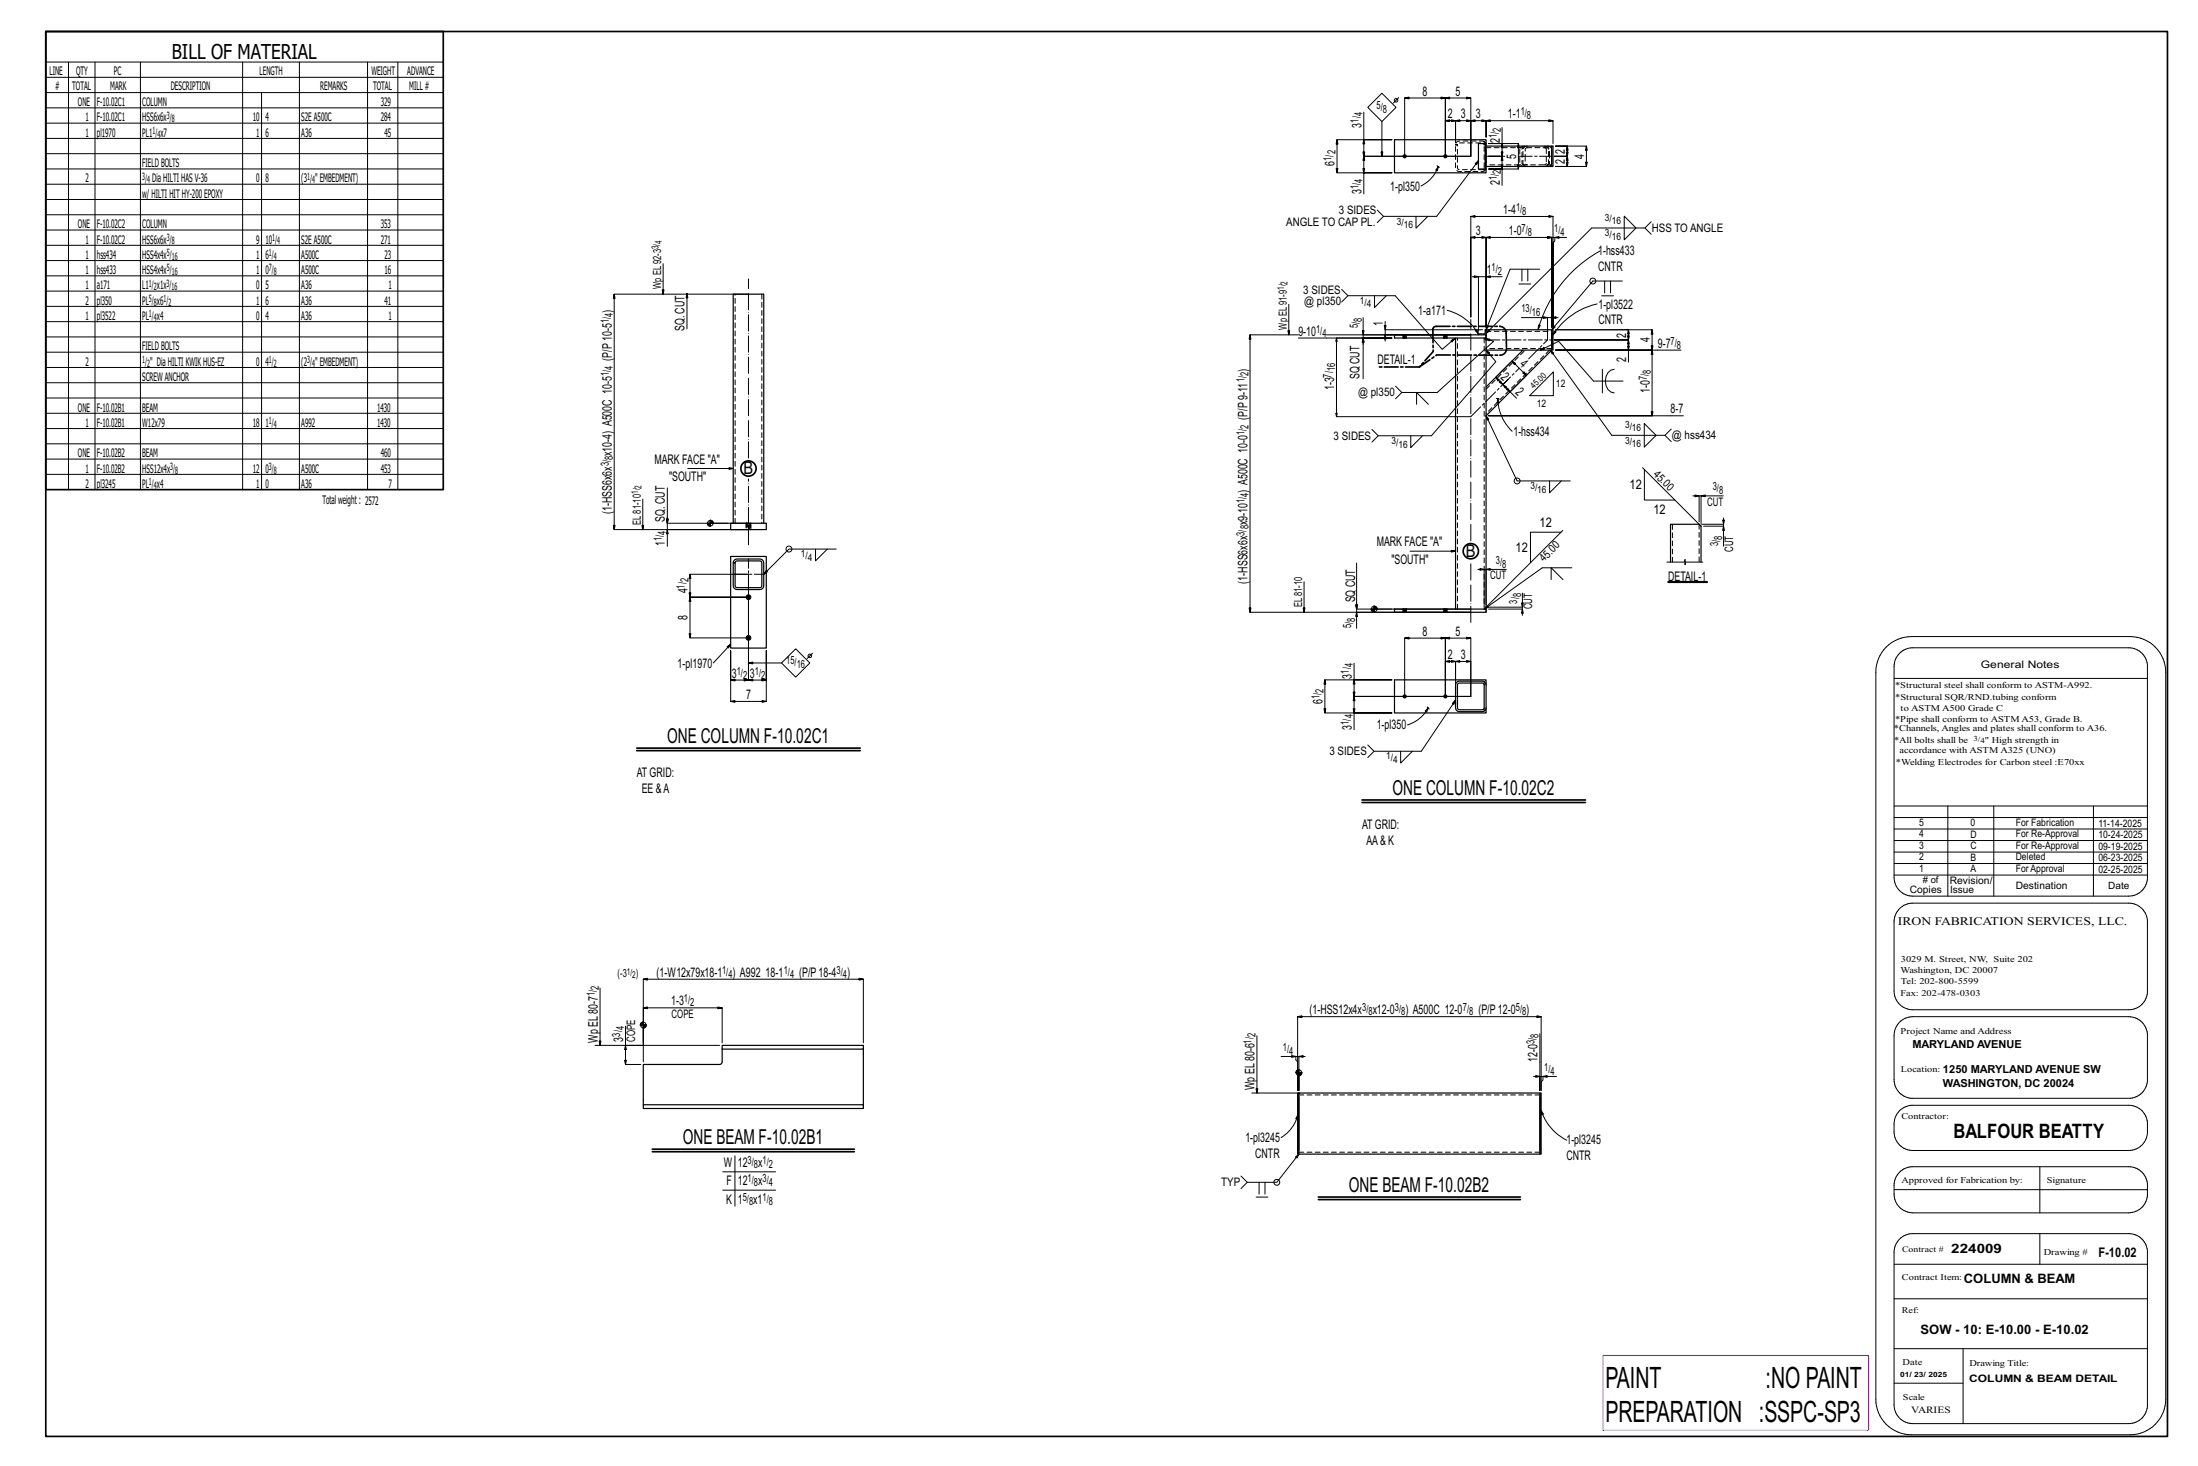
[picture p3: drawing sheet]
<svg xmlns="http://www.w3.org/2000/svg" width="914mm" height="610mm" viewBox="0 0 914 610" stroke-linecap="round" stroke-linejoin="round" font-family="sans-serif">
<g fill="none" stroke="#000" stroke-width=".42">
<path d="M19 25.8h165.4M19 32.2h165.4M19 38.5h165.4M28.5 25.8v177.8M39.5 25.8v177.8M58.4 25.8v177.8M100.9 25.8v177.8M108.8 38.5v165.1M124.6 25.8v177.8M152.9 25.8v177.8M165.5 25.8v177.8M19 44.9h165.4"/>
<path d="M19 51.2h165.4M19 57.6h165.4M567.4 58.1l.3 1.8h-.7zM567.4 46.6v11.5h11.7h-22.9l-.4 1.8h.8l-.4-1.8v13.8l-.4-1.8h.8l-.4 1.8h22.9h-11.7v8.7M567.4 58.1v6.9l-.4-1.8h.7l-.3 1.8h44.5v-14.8l1.7 .4v-.8l-1.7 .4h6.3l-1.7 .4v-.8l1.7 .4v6.8v-6.8l1.8 .4v-.8l-1.8 .4h27.9l-1.8 .4v-.8l1.8 .4v9.5M569 44.7l5.9-5.9 5.9 5.9-5.9 5.8zM574.9 50.5v14.5l-.4-1.8h.8l-.4 1.8M581.9 40.6l-2.2 2.2M624.9 59.7l.4 1.7h-.8zM624.9 53v6.7h-5.6h12.4l-.4 1.7h.8l-.4-1.7v10.6l-.4-1.8h.8l-.4 1.8h-12.4h5.6v6.8M624.9 59.7v5.3l-.4-1.8h.8l-.4 1.8h-5.6h5.6l-.4 1.7h.8l-.4-1.7v5.3M19 63.9h165.4"/>
<path d="M19 70.3h165.4M19 76.6h165.4M567 70.1h.7l-.3 1.8zM597.9 68.9l.4 .4M598.3 69.3l-.3 1.7-.7-.3zM598.3 69.3a14.1 14.1 0 0 1-7.1 8M598.3 69.3l.5 .4M611.9 65v-24.3l-1.8-.3v.7l1.8-.4h-10.6l1.7-.3v.7l-1.7-.4v24.3v-24.3l-1.8-.3v.7l1.8-.4h-16.9l1.7-.3v.7l-1.7-.4v24.3M611.9 65v-14.8l-1.8-.4v.8l1.8-.4h-6.4l1.8-.4v.8l-1.8-.4v9v-9l-1.7-.4v.8l1.7-.4h-4.2l1.7-.4v.8l-1.7-.4v14.8M611.9 65h-44.5l-.4 1.7h.7l-.3-1.7v6.9M615.1 66.8l-1.4 1.2 .6 .4 .8-1.6-17.4 23.2h-22.1l-2.6-2.6M624.5 68.5h.8l-.4 1.8z"/>
<path d="M647.1 60.8h12.9l-.4 1.7h.7l-.3-1.7v8.4l-.4-1.7h.7l-.3 1.7h-12.9h4.9l.4-1.7h-.8l.4 1.7v-4.2l.4 1.7h-.8l.4-1.7h-5.4h5.4l.4-1.8h-.8l.4 1.8v-4.2l.4 1.7h-.8l.4-1.7zM19 83h165.4M19 89.3h165.4M19 95.7h165.4M575.6 90l-2.6 2.6M589.1 90v4.9l4.9-4.9M642.9 98.7h3.9M643.8 98.4l1.7 .3-1.7 .4zM645.5 98.7v37.4v-37.4l-1.7-.3v.7l1.7-.4h-27.3l1.8-.3v.7l-1.8-.4v37.4v-37.4l-1.7-.3v.7l1.7-.4h-6.3l1.7-.3v.7l-1.7-.4v33.1v-41.8l1.7 .4v-.8l-1.7 .4h34.2l-1.8 .4v-.8l1.8 .4v46.1v-35.1l.7-.8v-1.5h4.9M646.8 98.7l1.8-.3v.7zM675.7 89.9l4.9 4.9-4.9 4.9zM684.3 94.8l2.6 2.6"/>
<path d="M686.9 92.2l-2.6 2.6h-22.1l-43.9 43.8 .9-1.5 .6 .5-1.5 1M19 102h165.4M19 108.4h165.4M19 114.7h165.4M275.9 109.6v12.7l-.4-1.7h.7l-.3 1.7M612.4 115.1h5.8M613.3 114.7l1.8 .4-1.8 .3zM615.1 115.1v22.7M618.2 115.1l1.8-.4v.7zM624.9 115.1h-6.7v21M631.9 118.1h4.9M633.1 111.9v5"/>
<path d="M635.6 111.9v5M640.5 111.9h-12.3l-10 25.2 .3-1.7 .7 .2-1 1.5M665.6 104.4a54.1 54.1 0 0 0-25.7 32.5M667.6 116.9v4.9M670 116.9v4.9M674.9 116.9h-12.3l-17.1 20.2 .9-1.6 .6 .5-1.5 1.1M19 121.1h165.4M19 127.4h165.4M19 133.8h165.4M285.8 122.1l-.4 1.7h.8l-.4-1.7v14.7M311.4 122.3h-55.9l-.4 1.8h.8l-.4-1.8v97.9l-.4-1.7h.8l-.4 1.7h55.9h-33.8v7M536.2 126.5v12.7l-.4-1.7h.7l-.3 1.7"/>
<path d="M540.1 139.2h-20.1l-.3 1.8h.7l-.4-1.8v115.4l-.3-1.8h.7l-.4 1.8h91.9h-47.5v6.6M551.9 139.2h27.2M558.2 120.4l2.6 2.6h19.6l19.6 22.3 5.2-4.5-1.1 1.4-.5-.5 1.6-.9M560.8 123l-2.6 2.6M566.7 137.5h.8l-.4 1.7zM567.1 132.1v7.1h44.8h-35.6M567.1 139.2v4M571.8 123v4.9l4.9-4.9M575.9 135.4h.7l-.3 1.7zM576.3 139.2l.3 1.8h-.7zM576.3 133.7v3.4h40.5M576.3 137.1v4.8"/>
<path d="M602 129a21.3 21.3 0 0 1 13.1 9.8M613.8 137.6l.6-.4 .7 1.6zM632.9 132.1h10.9v9.3M640.1 135.1l.7 .2-.9 1.6zM642 131.7l1.8 .4-1.8 .3zM643.8 132.1h4.4M645.5 132.1l1.8-.4v.7zM645.5 132.1v4M646.7 137.6l.7 .4-1.3 1.2zM664.4 126.4a29.3 29.3 0 0 0-18.3 12.8M666.3 123h4.9M19 140.1h165.4"/>
<path d="M19 146.5h165.4M19 152.8h165.4M19 159.2h165.4M540.1 140.6h39h-12M567.1 140.6l.4 1.7h-.8zM567.1 140.6h-11.1l-.3 1.4h.6l-.3-1.4v32.7l-.3-1.4h.6l-.3 1.4h55.9M567.1 140.6l-.4 1.7h.8l-.4-1.7v16.9M618 140.8l1.6 .9 .2-.7-1.8-.2 3.4 1.1-23.5 21.3h-14.7l-2.6-2.6M618.2 145.6l.9 1.6 .5-.5-1.4-1.1 4.1 4.8-26.8 30.8h-22.1l-2.6-2.6M640.9 145.6l1.7-.4-.3-.7-1.4 1.1 7.5-3.7 14.5 16.6h12.3M645 145.6l.7 1.6 .6-.4-1.3-1.2 25.5 35.4h22.1l2.6-2.6M646.2 154.7v9.8h-9.9z"/>
<path d="M666.6 153.6v9.8M671.5 153.6a4.8 4.8 0 0 0-3.4 6.7l.8 1.6 1.2 1.1 1.4 .4M677.1 143.8h.7l-.3 1.8zM677.5 150.6v-5h-30.4h40.2l-.4 1.7h.8l-.4-1.7v27.3l-.4-1.7h.8l-.4 1.7h-68h81M677.5 145.6v-4.2l.3 1.7h-.7l.4-1.7h-30.9h30.9l.3-1.8h-.7l.4 1.8v-4.3l.3 1.8h-.7l.4-1.8h-30.4h40.2l-.4 1.8h.8l-.4-1.8v8.5l-.4-1.8h.8l-.4 1.8h-40.2h52.2M19 165.5h165.4M19 171.9h165.4M19 178.2h165.4M583.2 163.2l-2.6 2.6M589.3 168.1v-4.9l4.9 4.9M618.2 172.9l.4 1.7 .7-.3-1.1-1.4 12.9 27.1h22.2M622.5 165.6l.6 .2"/>
<path d="M623.1 165.8l.5 1.7h-.8zM623.1 165.8a19.4 19.4 0 0 0 6 13.6M623.1 165.8l.6 .1M627.2 161.4l1 1.5-1.5-1zM628.2 162.9l-3-3 1.5 1-.5 .5-1-1.5 2.1-2.1-2.1 2.1-.9-1.5-.6 .5 1.5 1-3-3 1.5 1-.5 .5-1-1.5 6.8-6.8 1 1.5 .5-.5-1.5-1 6 6-1.5-1 .5-.5 1 1.5-6.8 6.8 2.7 2.7M684 176.1l5 4.9-5 4.9zM19 184.6h165.4M19 190.9h165.4M19 197.3h165.4M286.1 194.8h18.9l-1.7 .4v-.8l1.7 .4M573.4 181.2l-2.6 2.6M586.9 181.2v4.9l4.9-4.9"/>
<path d="M644.7 200v4.9l4.9-4.9M683.3 194.5l24.4 24.3M684.1 195.2v12.7h12.7M692.6 181l2.6 2.6M267.4 207.5v12.7l-.4-1.7h.8l-.4 1.7M277.2 215.8h.8l-.4 1.8zM277.6 202.9v14.7l-.4-1.8h.8l-.4 1.8h33.8M277.6 215v5.2M295.5 216.2v2.8M704.2 206.2h3.5M705.1 205.8l1.8 .4-1.8 .4zM706.9 206.2v10.8"/>
<path d="M707.7 206.2l1.7-.4v.8zM707.9 218h9.1M708.7 218.8h8.3v8.3M716.6 216.3h.8l-.4 1.7zM716.9 206.2h-9.2v11.5M717 218.8l.4 1.8h-.8zM717 215.4v3.4M277.6 220.2l.4 1.8h-.8zM339.3 228.3v4.9l4.9-4.9M347.9 228.3h-19.7l-10.5 10.5 1-1.5 .5 .5-1.5 1M564.4 234.1v19.2l-.4-1.8h.7l-.3 1.8h47.5M586.6 229.2h18.9l-1.7 .4v-.8l1.7 .4"/>
<path d="M614.8 236.8h3.4M615.7 236.4l1.7 .4-1.7 .4zM617.4 236.8v15.4M618.2 236.8l1.8-.4v.8zM626.7 236.8h-8.5v14.6M649.4 221.3h-12.7v12.7M650.2 220.6l-32 31.9M653.9 236.1h-12.3l-24 17.1 1.2-1.3 .4 .6-1.6 .7M693.4 233.7h7.3l.3-1v2.1l.3-1.1h7.1M311.4 248.3v34.5l-1.8-.4v.8l1.8-.4h-7.4l1.7-.4v.8l-1.7-.4v-12.3v21.2l1.7 .3v-.7l-1.7 .4h14.8l-1.8 .3v-.7l1.8 .4v-21.2v12.3l-1.8-.4v.8l1.8-.4h-7.4l1.7-.4v.8l-1.7-.4v-44h-24.3l-.4 1.7h.7l-.3-1.7v9.5l-.4-1.7h.7l-.3 1.7h24.3h-24.3l-.4 1.8h.7l-.3-1.8v17l-.4-1.8h.7l-.3 1.8h24.3M542.5 241.9v12.7l-.4-1.8h.8l-.4 1.8M564 251.5h.7l-.3 1.8z"/>
<path d="M564.4 254.6l.3 1.7h-.7zM564.4 250.6v4M571.7 251.9v2.8M619.3 253.3h14M633 250.7h.7l-.4 1.8zM633.3 253.3l.4 1.7h-.7zM633.3 246.6v5.9h-14M633.3 252.5v3.4M645.3 241v-4.9l4.9 4.9M304 267.9l-1.5 1 .6 .5 .9-1.5-7.2 7.7M311.4 275.7l1.7 .4v-.8l-1.7 .4h13.7M325.1 275.7l5.9-5.9 5.9 5.9-5.9 5.9z"/>
<path d="M338 271.6l-2.2 2.2M563.3 275.8v6.9h15.8h-27.9l-.4 1.8h.7l-.3-1.8v13.8l-.4-1.8h.7l-.3 1.8h27.9h-15.8v6.9M784.7 269.1a15.1 15.1 0 0 1 10.5-4.4h90.9a14.9 14.9 0 0 1 14.9 14.9v302.2a14.9 14.9 0 0 1-14.9 14.8h-90.9a14.7 14.7 0 0 1-14.8-14.8v-302.2a14.7 14.7 0 0 1 4.3-10.5zM790.2 271.6a7.9 7.9 0 0 1 5.6-2.2h89.8a7.7 7.7 0 0 1 7.8 7.7v87.7a7.7 7.7 0 0 1-7.8 7.8h-89.8a7.8 7.8 0 0 1-7.8-7.8v-87.7a7.6 7.6 0 0 1 2.2-5.5zM562.9 294.7h.8l-.4 1.8zM563.3 282.7l.4 1.8h-.8zM563.3 282.7v6.9l-.4-1.8h.8l-.4 1.8h48.6M593.7 294l.4 .4M594.1 294.4l-.6 1.7-.6-.4zM594.1 294.4a14.5 14.5 0 0 1-8.5 7M594.1 294.4l.4 .5M605.5 291.2l-1.3 1.2 .7 .4 .6-1.6-14.2 21.2h-19.7l-2.6-2.6"/>
<path d="M611.9 289.6v-24.2l-1.8-.4v.7l1.8-.3h-10.6l1.7-.4v.7l-1.7-.3v24.2v-24.2l-1.8-.4v.7l1.8-.3h-16.9l1.7-.4v.7l-1.7-.3v24.2M611.9 289.6v-14.6l-1.8-.3v.7l1.8-.4h-6.4l1.8-.3v.7l-1.8-.4v13.5v-13.5l-1.7-.3v.7l1.7-.4h-4.2l1.7-.3v.7l-1.7-.4v14.6M611.9 289.6h-48.6l-.4 1.7h.8l-.4-1.7v6.9M788 282.1h105.4M571.6 312.4l-2.6 2.6M582.7 312.4v4.9l4.9-4.9M788 335.2h105.4M788 340h105.4M810.3 335.2v37.4M829.4 335.2v37.4M870.9 335.2v37.4M788 349.5h105.4"/>
<path d="M788 359.1h105.4M788 354.3h105.4M788 344.7h105.4M788 363.9h105.4M790.2 377.8a7.9 7.9 0 0 1 5.6-2.2h89.8a7.9 7.9 0 0 1 7.8 7v29.5a7.7 7.7 0 0 1-7.8 7.8h-89.8a7.8 7.8 0 0 1-7.8-7.8v-28.7a7.8 7.8 0 0 1 2.2-5.6zM249.6 410.9v23.8l-.3-1.8h.7l-.4 1.8M260.2 434.7l.4 1.7h-.8zM260.2 426.7v8h39.2M260.2 434.7v7.9l-.4-1.7h.8l-.4 1.7h6.4M266.2 426.2h2.8M267.6 424.8v8.8M300.4 433.6v-14.5l-1.7-.4v.8l1.7-.4h-32.8l1.8-.4v.8l-1.8-.4v22.5"/>
<path d="M359.2 433.6v-26.4l-1.8-.4v.8l1.8-.4h-91.6l1.8-.4v.8l-1.8-.4v27.5h-20.1M522.9 430.7v23.8l-.4-1.7h.8l-.4 1.7M533 439.3h6.1v1.5l.7 .8v11.9v-30.7l1.8 .3v-.7l-1.8 .4h101.3l-1.7 .3v-.7l1.7 .4v30.7v-3.6l.8-.8v-1.5h5.6M537.3 438.9l1.8 .4-1.8 .4zM539.1 439.3h3.9M540.4 439.3l1.7-.4v.8zM540.4 439.3v14.2v-7.5M640.6 429.9v23.6v-5.9M790.2 425l2.6-1.6 3-.6h89.8a7.9 7.9 0 0 1 7.8 7v19.9a7.8 7.8 0 0 1-7.1 7h-91.3a7.9 7.9 0 0 1-7-7.8v-18.3a7.9 7.9 0 0 1 2.2-5.6zM520.8 454.5h19.6M539 446h2.8M540.4 444.6v2.8"/>
<path d="M638 447.6h3.9M638.9 447.2l1.7 .4-1.7 .4zM641.9 447.6l1.7-.4v.8zM539.9 463.6l-.1 1.8-.7-.2zM539.9 463.6a15.3 15.3 0 0 1-6.9 9.4M540.4 479.9l-1.4 1.2 .6 .4 .8-1.6-9.2 11.7h-12.3l-2.6-2.6M641.1 461.8l1 1.5-.7 .3zM641.1 461.8a21.3 21.3 0 0 0 10.7 12.3M790.2 461.9l1.9-1.4 2.9-.9h90.6a7.7 7.7 0 0 1 7.8 7v4a7.7 7.7 0 0 1-7.8 7.8h-89.8a7.8 7.8 0 0 1-7.8-7.8v-3.2a7.9 7.9 0 0 1 2.2-5.5zM300.7 487.3h21.9M300.7 494.9h21.9M305.7 480.6v21"/>
<path d="M518.9 491.6l-2.6 2.6M522.6 497.8h4.9M523.8 491.6v5M526.3 491.6v5M788 494.7h105.4M790.2 487.4a7.9 7.9 0 0 1 5.6-2.2h89.8a7.8 7.8 0 0 1 7.8 7v5.1a7.9 7.9 0 0 1-7.8 7h-89.8a7.9 7.9 0 0 1-7.8-7.8v-3.6a7.6 7.6 0 0 1 2.2-5.5zM848.6 485.2v19.1M790.2 515.3a7.9 7.9 0 0 1 5.6-2.3h89.8a7.8 7.8 0 0 1 7.8 7v65a7.9 7.9 0 0 1-7.8 7h-89.8a7.8 7.8 0 0 1-7.8-7.8v-63.5a7.6 7.6 0 0 1 2.2-5.4zM848.6 513v12.7M788 525.7h105.4M788 540.1h105.4M788 560.8h105.4"/>
<path d="M788 575.2h28.7M816.7 560.8v31.2"/>
<circle cx="580.8" cy="41.7" r=".74"/>
<circle cx="662.6" cy="116.9" r="1.23"/>
<circle cx="631.1" cy="200" r="1.23"/>
<circle cx="295.5" cy="217.6" r="1.16"/>
<circle cx="328.2" cy="228.3" r="1.23"/>
<circle cx="571.7" cy="253.3" r="1.16"/>
<circle cx="336.9" cy="272.7" r=".74"/>
<circle cx="267.6" cy="426.2" r="1.16"/>
<circle cx="540.4" cy="446" r="1.16"/>
<circle cx="531.2" cy="491.6" r="1.23"/>
</g>
<g fill="none" stroke="#000" stroke-width=".7">
<path d="M19 13.1h882.7v584.2h-882.7zM19 13.1h165.4v190.5h-165.4zM294.4 217.8h1.1M294.4 218h1.1M294.5 218.2h1M294.7 218.4h.8M295 218.6h.5M295.5 217.4h1.1M295.5 217.2h1.1M295.5 216.9h1M295.5 216.7h.8M295.5 216.5h.5"/>
<path d="M570.5 253.5h1.2M570.6 253.7h1.1M570.7 253.9h1M570.9 254.1h.8M571.2 254.3h.5M571.7 253.1h1.1M571.7 252.8h1M571.7 252.6h.9M571.7 252.4h.8M571.7 252.2h.4M264.9 311.1h93M264.9 312.1h93"/>
<path d="M566.6 332.6h93M566.6 333.7h93M266.6 425.7v.5M266.8 425.4v.8M267 425.3v.9M267.2 425.1v1.1M267.4 425.1v1.1M267.8 426.2v1.2M268 426.2v1.1M268.3 426.2v1M268.5 426.2v.8M268.7 426.2v.5"/>
<path d="M539.3 445.6v.4M539.5 445.2v.8M539.7 445.1v.9M539.9 445v1M540.2 444.9v1.1M540.6 446v1.2M540.8 446v1.1M541 446v1M541.2 446v.8M541.4 446v.5M271.4 477.9h84M271.4 478.9h84"/>
<path d="M548.5 497.8h84M548.5 498.8h84"/>
<circle cx="311.4" cy="194.8" r="3.2"/>
<circle cx="611.9" cy="229.2" r="3.2"/>
</g>
<path d="M666.9 563.7h110.4v31.1h-110.4z" fill="none" stroke="#f0f" stroke-width=".5"/>
<g fill="#000" stroke="#000" stroke-width=".42">
<circle cx="584.4" cy="65" r=".66"/>
<circle cx="601.3" cy="65" r=".66"/>
<circle cx="311.4" cy="248.3" r=".99"/>
<circle cx="311.4" cy="265.3" r=".99"/>
<circle cx="584.4" cy="289.6" r=".66"/>
<circle cx="601.3" cy="289.6" r=".66"/>
</g>
<g fill="none" stroke="#000" stroke-width=".5">
<path d="M617.8 59.7h.4v10.6h-.4zM617.8 59.7h-2.7v10.6h2.7M618.2 59.7v-1.6h-38.1v13.8h38.1v-1.6M618.2 60.8h27.9v8.4h-.6M618.2 62.1v5.8M645.5 60.8v8.4h-27.3M645.5 62.1v5.8M580.1 139.2h.1M580.1 139.2h38.1v1.4h-38.1zM583.7 139.2h.1M585 139.2h.1M600.6 139.2h.1"/>
<path d="M602 139.2h.1M618.2 137.1h-.4l-.1 1.7h-2.6v.4M645.5 137.1v8.5h.6v-8.5h-27.9v2.1M645.5 138.4v5.9M580.1 140.6h.1M583.7 140.6h.1M585 140.6h.1M600.6 140.6h.1M602 140.6h.1M605.5 140.6v112.7M617.4 140.6l.8 .8M618.2 145.6h15.4l-15.4 15.3"/>
<path d="M618.2 141.4v111.1l-.8 .8M618.2 140.6v.8M633.6 145.6h11.9l-27.3 27.3M304 217.6h14.8v2.6h-14.8zM305 217.6v-95.3h12.7v95.3M310.4 217.6h.1M312.4 217.6h.1M304 231.4h14.8v38.1h-14.8zM305.5 232.9l1.1-.5h9.5a1.59 1.59 0 0 1 1.6 1.6v9.6a1.59 1.59 0 0 1-1.6 1.5h-9.5a1.59 1.59 0 0 1-1.6-1.5v-9.6zM306.1 233.5l.5-.3h9.5l.6 .3 .2 .5v9.6l-.2 .5-.6 .3h-9.5l-.5-.3-.3-.5v-9.6zM310.4 220.2h.1M312.4 220.2h.1"/>
<path d="M695 233.7v-15.7h11.9l.8 .8v14.9M580.1 254.6h.1M580.1 253.3h.1M580.1 253.3h38.1v1.3h-38.1zM583.7 253.3h.1M583.7 254.6h.1M585 253.3h.1M585 254.6h.1M600.6 253.3h.1M600.6 254.6h.1M602 253.3h.1M602 254.6h.1"/>
<path d="M606 283.7l1.1-.5h9.5a1.59 1.59 0 0 1 1.6 1.6v9.5a1.59 1.59 0 0 1-1.6 1.6h-9.5a1.59 1.59 0 0 1-1.6-1.6v-9.5zM606.6 284.3l.5-.3h9.5l.6 .3 .2 .5v9.5l-.2 .6-.6 .2h-9.5l-.5-.2-.3-.6v-9.5zM618.2 284.8v-2.1h-38.1v13.8h38.1v-2.2M300.4 434.7h58.8v1.6h-58.8zM300.4 436.3v5.3l-.3 .7-.7 .3h-31.8v16.8M359.2 436.3v23.1M267.6 459.4h91.6v1.5h-91.6zM540.4 454.5v25.4h-.6v-25.4h100.8M540.4 456.1v22.2M640.6 454.5h.5v25.4h-.5zM640.6 456.1v22.2M540.4 479.9h100.2"/>
</g>
<g fill="none" stroke="#000" stroke-width=".42" stroke-dasharray="2 1.4">
<path d="M606 59.1l1.1-.5h9.5l.8 .3v1.3l-.2-.5-.6-.3h-9.5l-.5 .3-.3 .5h-.8h.8v9.5l.3 .6 .5 .2h9.5l.6-.2 .2-.6v1.4l-.8 .2h-9.5a1.59 1.59 0 0 1-1.6-1.6v-9.5zM617.4 58.9l.7 .8M618.1 59.7l.1 .5M617.4 69.7v-9.5M618.2 61.4h27.3M618.2 69.7l-.8 1.4M632.2 62.1l.2 6.3M632.4 68.4l1 .7 .7 .1M633.3 61.8l.8-.4M633.6 65l.1-3.4M633.7 61.6l.4-.5M633.8 68.5l-.6-.6 .1-6.1"/>
<path d="M633.9 68.6l-.3-.7v-2.9M634.1 61.1l1.3-.3M634.1 60.8a1.67 1.67 0 0 0-1.9 1.3M634.1 68.6l-.3-.1M634.5 65v2.9l.4 .5M634.9 68.4l.5 .2M635.4 69.2l-1.5-.6M635.4 61.4l-.6 .2-.3 .5v2.9M642.3 69.2l.8-.1M642.3 61.4l.9 .4M643.1 69.1l1-.7M643.1 60.9l-.8-.1"/>
<path d="M643.2 61.8l.1 6.1M643.3 67.9l-.3 .5-.7 .2M643.7 68.6l.6-.2 .3-.5v-2.9M643.7 60.8l1.6 .6M644.1 68.4l.1-6.3M644.2 62.1l-.1-.5-1-.7M644.2 61.6l-.5-.2M644.6 65v-2.9l-.4-.5M645 68.8l-1.3 .4M645.3 61.4l.2 .7M645.4 68.4l-.4 .4M645.5 68.6h-27.3"/>
<path d="M645.5 67.9l-.1 .5M316.9 122.3v95.3M583.7 139.2v1.4M583.7 139.2h.1M583.9 139.2l-.2 1.4M584.1 139.2l-.3 1.4M584.4 139.2h.2v1.4h-.2zM584.4 139.2h-.3v1.4h-.2M584.6 139.2h.2v1.4h-.2M584.8 139.2v1.4M585 139.2h.1M600.6 139.2v1.4"/>
<path d="M600.6 139.2h.1M600.8 139.2l-.2 1.4M601 139.2l-.3 1.4M601.3 139.2h.2v1.4h-.2zM601.3 139.2h-.3v1.4h-.2M601.5 139.2h.3v1.4h-.3M601.8 139.2v1.4M601.9 139.2h.1M618.2 139.2v1.4M618.2 137.8h27.3M580.1 140.6v-1.4M584.4 140.6h-.3"/>
<path d="M585 140.6h.1M585 140.6v-1.4M601.3 140.6h-.3M602 140.6h-.1M602 140.6v-1.4M617.4 140.6v112.7M644.6 145.6l-26.4 26.4M645.5 144.9h-27.3M618.2 161.9l16.3-16.3M305.8 217.6v-95.3M310.4 217.6v2.6M310.4 217.6h.1"/>
<path d="M310.7 217.6h-.2l-.1 2.6M311 217.6h-.3v2.6h-.2M311.4 217.6h.4v2.6h-.4zM311.4 217.6h-.4v2.6h-.3M311.8 217.6h.3v2.6h-.3M312.1 217.6h.2v2.6h-.2M312.3 217.6h.1M706.9 218v15.7M305 234h.8zM311.4 220.2h-.4M312.4 220.2h-.1M312.4 220.2v-2.6"/>
<path d="M695.8 233.7v-15.7M580.1 254.6v-1.3M583.7 253.3v1.3M583.7 253.3h.1M583.9 253.3l-.2 1.3M584.1 253.3l-.3 1.3M584.4 253.3h.2v1.3h-.2zM584.4 253.3h-.3v1.3h-.2M584.4 254.6h-.3M584.6 253.3h.2v1.3h-.2M584.8 253.3v1.3M585 253.3h.1"/>
<path d="M585 254.6h.1M585 254.6v-1.3M600.6 253.3v1.3M600.6 253.3h.1M600.8 253.3l-.2 1.3M601 253.3l-.3 1.3M601.3 253.3h.2v1.3h-.2zM601.3 253.3h-.3v1.3h-.2M601.3 254.6h-.3M601.5 253.3h.3v1.3h-.3M601.8 253.3v1.3M601.9 253.3h.1"/>
<path d="M602 254.6h-.1M602 254.6v-1.3M606.3 253.3v-112.7M618.2 253.3v1.3M617.4 294.3v1.4M617.4 283.5v1.3M540.4 455.3h100.2M640.6 479.1h-100.2"/>
</g>
<path d="M311.4 190.5v-74.5M311.4 226.6v-27.4M611.9 224.8v-91.9M611.9 258.8v-25.3" fill="none" stroke="#000" stroke-width=".42" stroke-dasharray="6.8 1 0 1"/>
<path d="M618.2 65h8M631.7 65h13.8M618.2 141.4h27.3M635.9 149.2l7.9-7.8M611.9 173.3l20.1-20.2M305 238.8h12.7M311.4 245.1v-12.7" fill="none" stroke="#000" stroke-width=".42" stroke-dasharray="5.8 1 1 1"/>
<path d="M694 241.9l16.2 .2z" fill="#000" stroke="#000" stroke-width=".7"/>
<path d="M596.1 136.8l.1 9.4-5.7 6.4 7.1-4.9M597.5 135.7h26.4M597.5 135.7l-.8 .2-.6 .9M626.6 138.7l.1 6.4M626.6 138.6a2.78 2.78 0 0 0-2.7-2.9M590.5 152.6h-17M597.6 147.6l26.5 .1M624.1 147.7a2.65 2.65 0 0 0 2.6-2.7" fill="none" stroke="#000" stroke-width=".7" stroke-dasharray="5.8 1 1 1"/>
<g font-size="12.2">
<text x="667.9" y="577">PAINT</text>
<text x="734.5" y="577">:NO PAINT</text>
<text x="667.9" y="591.5">PREPARATION :SSPC-SP3</text>
</g>
<g font-size="8.6">
<text x="71.6" y="24.5">BILL OF MATERIAL</text>
<text x="277.6" y="309.1">ONE COLUMN F-10.02C1</text>
<text x="579.3" y="330.7">ONE COLUMN F-10.02C2</text>
<text x="284.1" y="475.9">ONE BEAM F-10.02B1</text>
<text x="561.2" y="495.8">ONE BEAM F-10.02B2</text>
</g>
<text font-size="8.3" x="812.7" y="473.4">BALFOUR BEATTY</text>
<g font-size="7.3">
<text x="309.3" y="197.2">B</text>
<text x="609.8" y="231.6">B</text>
</g>
<g font-size="5.5">
<text x="591.8" y="39.8">8</text>
<text x="605.6" y="39.8">5</text>
<text x="566.4" y="53.1" transform="rotate(-90 566.4 53.1)">3</text>
<text x="602.4" y="49.2">2</text>
<text x="607.7" y="49.2">3</text>
<text x="614" y="49.2">3</text>
<text x="627.3" y="49.2">1-1</text>
<text x="623.9" y="59.5" transform="rotate(-90 623.9 59.5)">2</text>
<text x="651" y="63.9" transform="rotate(-90 651 63.9)">2</text>
<text x="555.2" y="68.9" transform="rotate(-90 555.2 68.9)">6</text>
<text x="630.7" y="66.3" transform="rotate(-90 630.7 66.3)">5</text>
<text x="651" y="68.1" transform="rotate(-90 651 68.1)">2</text>
<text x="659" y="66" transform="rotate(-90 659 66)">4</text>
<text x="623.9" y="77.1" transform="rotate(-90 623.9 77.1)">2</text>
<text x="566.4" y="80.6" transform="rotate(-90 566.4 80.6)">3</text>
<text x="578.4" y="79.2">1-pl350</text>
<text x="625.4" y="89">1-4</text>
<text x="614" y="97.7">3</text>
<text x="627.7" y="97.7">1-0</text>
<text x="664.9" y="106.2">1-hss433</text>
<text x="664.9" y="112.7">CNTR</text>
<text x="618.5" y="114.1">1</text>
<text x="254.5" y="130" transform="rotate(-90 254.5 130)">)</text>
<text x="590" y="131">1-a171</text>
<text x="665" y="128.3">1-pl3522</text>
<text x="284.8" y="137.7" transform="rotate(-90 284.8 137.7)">SQ. CUT</text>
<text x="575.3" y="135.7" transform="rotate(-90 575.3 135.7)">1</text>
<text x="665" y="134.8">CNTR</text>
<text x="540.1" y="139.6">9-10</text>
<text x="676.5" y="140.5" transform="rotate(-90 676.5 140.5)">2</text>
<text x="686.3" y="142.4" transform="rotate(-90 686.3 142.4)">4</text>
<text x="254.5" y="149.9" transform="rotate(-90 254.5 149.9)">(P/P10-5</text>
<text x="689.6" y="144.6">9-7</text>
<text x="519" y="154.5" transform="rotate(-90 519 154.5)">)</text>
<text x="573.1" y="151.5">DETAIL-1</text>
<text x="632" y="151.7" transform="rotate(45 632 151.7)">4</text>
<text x="676.5" y="150.6" transform="rotate(-90 676.5 150.6)">2</text>
<text x="565.6" y="157.7" transform="rotate(-90 565.6 157.7)">SQ CUT</text>
<text x="624.1" y="157.4" transform="rotate(45 624.1 157.4)">2</text>
<text x="555" y="162.3" transform="rotate(-90 555 162.3)">1-3</text>
<text x="630.2" y="163.4" transform="rotate(45 630.2 163.4)">2</text>
<text x="686.3" y="163.4" transform="rotate(-90 686.3 163.4)">1-0</text>
<text x="695" y="171.9">8-7</text>
<text x="519" y="174.5" transform="rotate(-90 519 174.5)">(P/P9-11</text>
<text x="629.6" y="181.3">1-hss434</text>
<text x="254.5" y="189.5" transform="rotate(-90 254.5 189.5)">x10-4) A500C 10-5</text>
<text x="272.3" y="192.8">MARK FACE &quot;A&quot;</text>
<text x="278.3" y="200.1">&quot;SOUTH&quot;</text>
<text x="677.9" y="203.4">12</text>
<text x="519" y="204.8" transform="rotate(-90 519 204.8)">) A500C 10-0</text>
<text x="254.5" y="213.8" transform="rotate(-90 254.5 213.8)">(1-HSS6x6x</text>
<text x="687.9" y="213.5">12</text>
<text x="276.6" y="216.9" transform="rotate(-90 276.6 216.9)">SQ. CUT</text>
<text x="519" y="218.4" transform="rotate(-90 519 218.4)">x9-10</text>
<text x="640.5" y="219.3">12</text>
<text x="276.6" y="227.2" transform="rotate(-90 276.6 227.2)">1</text>
<text x="572.8" y="227.1">MARK FACE &quot;A&quot;</text>
<text x="630.5" y="229.4">12</text>
<text x="578.8" y="234.5">&quot;SOUTH&quot;</text>
<text x="519" y="242.6" transform="rotate(-90 519 242.6)">(1-HSS6x6x</text>
<text x="694" y="241.6">DETAIL-1</text>
<text x="286.1" y="246.8" transform="rotate(-90 286.1 246.8)">4</text>
<text x="563.7" y="250.5" transform="rotate(-90 563.7 250.5)">SQ CUT</text>
<text x="286.1" y="257.8" transform="rotate(-90 286.1 257.8)">8</text>
<text x="591.8" y="264.4">8</text>
<text x="605.6" y="264.4">5</text>
<text x="602.4" y="274.1">2</text>
<text x="607.7" y="274.1">3</text>
<text x="281.9" y="277.6">1-pl1970</text>
<text x="304.5" y="281.8">3</text>
<text x="312" y="281.8">3</text>
<text x="562.3" y="282.2" transform="rotate(-90 562.3 282.2)">3</text>
<text x="310.4" y="290.7">7</text>
<text x="550.2" y="292.8" transform="rotate(-90 550.2 292.8)">6</text>
<text x="562.3" y="303.4" transform="rotate(-90 562.3 303.4)">3</text>
<text x="572.7" y="303.3">1-pl350</text>
<text x="264.9" y="323.3">AT GRID:</text>
<text x="267" y="329.8">EE &amp;A</text>
<text x="566.6" y="344.8">AT GRID:</text>
<text x="568.5" y="351.4">AA&amp; K</text>
<text x="273.2" y="406.2">(1-W12x79x18-1</text>
<text x="304.8" y="406.2">) A992</text>
<text x="318.5" y="406.2">18-1</text>
<text x="332.5" y="406.2">(P/P18-4</text>
<text x="352.4" y="406.2">)</text>
<text x="279.2" y="418.1">1-3</text>
<text x="544.8" y="421.8">(1-HSS12x4x</text>
<text x="571.1" y="421.8">x12-0</text>
<text x="584.6" y="421.8">) A500C 12-0</text>
<text x="615" y="421.8">(P/P12-0</text>
<text x="635" y="421.8">)</text>
<text x="248.6" y="433.6" transform="rotate(-90 248.6 433.6)">Wp EL80-7</text>
<text x="259.2" y="433.1" transform="rotate(-90 259.2 433.1)">3</text>
<text x="639.6" y="441.6" transform="rotate(-90 639.6 441.6)">12-0</text>
<text x="521.9" y="453.5" transform="rotate(-90 521.9 453.5)">Wp EL80-6</text>
<text x="518.1" y="474.9">1-pl3245</text>
<text x="651.6" y="475.8">1-pl3245</text>
<text x="301.1" y="485.3">W</text>
<text x="306.9" y="485.3">12</text>
<text x="315.4" y="485.3">x</text>
<text x="522.2" y="481.5">CNTR</text>
<text x="651.6" y="482.3">CNTR</text>
<text x="302.3" y="493">F</text>
<text x="306.9" y="493">12</text>
<text x="315.4" y="493">x</text>
<text x="302.1" y="500.6">K</text>
<text x="306.9" y="500.6">1</text>
<text x="313.3" y="500.6">x1</text>
<text x="873" y="522.9">F-10.02</text>
</g>
<g font-size="5.4">
<text x="811.7" y="521.2">224009</text>
<text x="817" y="533.5">COLUMN &amp; BEAM</text>
<text x="799" y="554.6">SOW - 10: E-10.00 - E-10.02</text>
</g>
<g font-size="4.9">
<text x="20.6" y="31.1">LINE</text>
<text x="31.6" y="31.1">QTY</text>
<text x="47.4" y="31.1">PC</text>
<text x="108" y="31.1">LENGTH</text>
<text x="154.5" y="31.1">WEIGHT</text>
<text x="169.4" y="31.1">ADVANCE</text>
<text x="23" y="37.4">#</text>
<text x="30.1" y="37.4">TOTAL</text>
<text x="45.8" y="37.4">MARK</text>
<text x="71" y="37.4">DESCRIPTION</text>
<text x="133.2" y="37.4">REMARKS</text>
<text x="155.3" y="37.4">TOTAL</text>
<text x="170.2" y="37.4">MILL #</text>
<text x="32.4" y="44.1">ONE</text>
<text x="40.3" y="44.1">F-10.02C1</text>
<text x="59.2" y="44.1">COLUMN</text>
<text x="158.4" y="44.1">329</text>
<text x="35.6" y="50.5">1</text>
<text x="40.3" y="50.5">F-10.02C1</text>
<text x="59.2" y="50.5">HSS6x6x</text>
<text x="105.1" y="50.5">10</text>
<text x="110.4" y="50.5">4</text>
<text x="125.3" y="50.5">S2E A500C</text>
<text x="158.4" y="50.5">284</text>
<text x="35.6" y="56.8">1</text>
<text x="40.3" y="56.8">pl1970</text>
<text x="59.2" y="56.8">PL1 x7</text>
<text x="106.6" y="56.8">1</text>
<text x="110.4" y="56.8">6</text>
<text x="125.3" y="56.8">A36</text>
<text x="160" y="56.8">45</text>
<text x="59.2" y="69.5">FIELD BOLTS</text>
<text x="35.6" y="75.9">2</text>
<text x="63.4" y="75.9">DiaHILTI HAS V-36</text>
<text x="106.6" y="75.9">0</text>
<text x="110.4" y="75.9">8</text>
<text x="125.3" y="75.9">(3 &quot; EMBEDMENT)</text>
<text x="59.2" y="82.2">w/HILTI HITHY-200EPOXY</text>
<text x="557" y="89.1">3 SIDES</text>
<text x="32.4" y="94.9">ONE</text>
<text x="40.3" y="94.9">F-10.02C2</text>
<text x="59.2" y="94.9">COLUMN</text>
<text x="158.4" y="94.9">353</text>
<text x="535.1" y="94">ANGLE TO CAP PL.</text>
<text x="35.6" y="101.3">1</text>
<text x="40.3" y="101.3">F-10.02C2</text>
<text x="59.2" y="101.3">HSS6x6x</text>
<text x="106.6" y="101.3">9</text>
<text x="110.4" y="101.3">10</text>
<text x="125.3" y="101.3">S2E A500C</text>
<text x="158.4" y="101.3">271</text>
<text x="687.2" y="96.4">HSS TO ANGLE</text>
<text x="35.6" y="107.6">1</text>
<text x="40.3" y="107.6">hss434</text>
<text x="59.2" y="107.6">HSS4x4x</text>
<text x="106.6" y="107.6">1</text>
<text x="110.4" y="107.6">6</text>
<text x="125.3" y="107.6">A500C</text>
<text x="160" y="107.6">23</text>
<text x="35.6" y="114">1</text>
<text x="40.3" y="114">hss433</text>
<text x="59.2" y="114">HSS4x4x</text>
<text x="106.6" y="114">1</text>
<text x="110.4" y="114">0</text>
<text x="125.3" y="114">A500C</text>
<text x="160" y="114">16</text>
<text x="35.6" y="120.3">1</text>
<text x="40.3" y="120.3">a171</text>
<text x="59.2" y="120.3">L1 x1x</text>
<text x="106.6" y="120.3">0</text>
<text x="110.4" y="120.3">5</text>
<text x="125.3" y="120.3">A36</text>
<text x="161.6" y="120.3">1</text>
<text x="542.2" y="122.1">3 SIDES</text>
<text x="35.6" y="126.7">2</text>
<text x="40.3" y="126.7">pl350</text>
<text x="59.2" y="126.7">PL x6</text>
<text x="106.6" y="126.7">1</text>
<text x="110.4" y="126.7">6</text>
<text x="125.3" y="126.7">A36</text>
<text x="160" y="126.7">41</text>
<text x="542.6" y="127">@ pl350</text>
<text x="35.6" y="133">1</text>
<text x="40.3" y="133">pl3522</text>
<text x="59.2" y="133">PL x4</text>
<text x="106.6" y="133">0</text>
<text x="110.4" y="133">4</text>
<text x="125.3" y="133">A36</text>
<text x="161.6" y="133">1</text>
<text x="59.2" y="145.7">FIELD BOLTS</text>
<text x="35.6" y="152.1">2</text>
<text x="62.5" y="152.1">&quot; DiaHILTI KWIKHUS-EZ</text>
<text x="106.6" y="152.1">0</text>
<text x="110.4" y="152.1">4</text>
<text x="125.3" y="152.1">(2 &quot; EMBEDMENT)</text>
<text x="59.2" y="158.4">SCREW ANCHOR</text>
<text x="565" y="164.8">@ pl350</text>
<text x="32.4" y="171.1">ONE</text>
<text x="40.3" y="171.1">F-10.02B1</text>
<text x="59.2" y="171.1">BEAM</text>
<text x="156.8" y="171.1">1430</text>
<text x="35.6" y="177.5">1</text>
<text x="40.3" y="177.5">F-10.02B1</text>
<text x="59.2" y="177.5">W12x79</text>
<text x="105.1" y="177.5">18</text>
<text x="110.4" y="177.5">1</text>
<text x="125.3" y="177.5">A992</text>
<text x="156.8" y="177.5">1430</text>
<text x="554.8" y="182.8">3 SIDES</text>
<text x="695.5" y="182.6">@ hss434</text>
<text x="32.4" y="190.2">ONE</text>
<text x="40.3" y="190.2">F-10.02B2</text>
<text x="59.2" y="190.2">BEAM</text>
<text x="158.4" y="190.2">460</text>
<text x="35.6" y="196.5">1</text>
<text x="40.3" y="196.5">F-10.02B2</text>
<text x="59.2" y="196.5">HSS12x4x</text>
<text x="105.1" y="196.5">12</text>
<text x="110.4" y="196.5">0</text>
<text x="125.3" y="196.5">A500C</text>
<text x="158.4" y="196.5">453</text>
<text x="35.6" y="202.9">2</text>
<text x="40.3" y="202.9">pl3245</text>
<text x="59.2" y="202.9">PL x4</text>
<text x="106.6" y="202.9">1</text>
<text x="110.4" y="202.9">0</text>
<text x="125.3" y="202.9">A36</text>
<text x="161.6" y="202.9">7</text>
<text x="134.1" y="209.7">Totalweight : 2572</text>
<text x="710.2" y="210.2">CUT</text>
<text x="721.1" y="229.5" transform="rotate(-90 721.1 229.5)">CUT</text>
<text x="619.9" y="240.8">CUT</text>
<text x="637.4" y="253.4" transform="rotate(-90 637.4 253.4)">CUT</text>
<text x="553" y="314">3 SIDES</text>
<text x="789.5" y="384.8">IRON FABRICATION SERVICES, LLC.</text>
<text x="279.4" y="423.1">COPE</text>
<text x="264.2" y="433.1" transform="rotate(-90 264.2 433.1)">COPE</text>
<text x="508" y="493.2">TYP</text>
</g>
<g font-size="4.7">
<text x="572.7" y="45.2">5/</text>
<text x="575.3" y="46.8">8</text>
<text x="632.6" y="48">1/</text>
<text x="565.1" y="51" transform="rotate(-90 565.1 51)">1/</text>
<text x="566.8" y="48.4" transform="rotate(-90 566.8 48.4)">4</text>
<text x="635.2" y="49.6">8</text>
<text x="622.6" y="57.4" transform="rotate(-90 622.6 57.4)">1/</text>
<text x="624.3" y="54.8" transform="rotate(-90 624.3 54.8)">2</text>
<text x="555.6" y="64.2" transform="rotate(-90 555.6 64.2)">2</text>
<text x="554" y="66.9" transform="rotate(-90 554 66.9)">1/</text>
<text x="566.8" y="75.9" transform="rotate(-90 566.8 75.9)">4</text>
<text x="622.6" y="75" transform="rotate(-90 622.6 75)">1/</text>
<text x="624.3" y="72.4" transform="rotate(-90 624.3 72.4)">2</text>
<text x="565.1" y="78.6" transform="rotate(-90 565.1 78.6)">1/</text>
<text x="630.7" y="87.8">1/</text>
<text x="633.3" y="89.4">8</text>
<text x="633" y="96.5">7/</text>
<text x="635.6" y="98.2">8</text>
<text x="646.6" y="96.5">1/</text>
<text x="649.2" y="98.2">4</text>
<text x="620.5" y="112.8">1/</text>
<text x="623.2" y="114.5">2</text>
<text x="275" y="120.2" transform="rotate(-90 275 120.2)">Wp EL92-3</text>
<text x="254.9" y="131.7" transform="rotate(-90 254.9 131.7)">4</text>
<text x="632.9" y="129.8">13/</text>
<text x="637.3" y="131.5">16</text>
<text x="253.3" y="134.4" transform="rotate(-90 253.3 134.4)">1/</text>
<text x="535.3" y="137.1" transform="rotate(-90 535.3 137.1)">Wp EL91-9</text>
<text x="564.9" y="136.4" transform="rotate(-90 564.9 136.4)">5/</text>
<text x="566.5" y="133.8" transform="rotate(-90 566.5 133.8)">8</text>
<text x="547.5" y="138.3">1/</text>
<text x="550.1" y="140">4</text>
<text x="695" y="143.4">7/</text>
<text x="697.6" y="145">8</text>
<text x="254.9" y="153.7" transform="rotate(-90 254.9 153.7)">4</text>
<text x="555.4" y="154.4" transform="rotate(-90 555.4 154.4)">16</text>
<text x="686.7" y="155.5" transform="rotate(-90 686.7 155.5)">8</text>
<text x="253.3" y="156.3" transform="rotate(-90 253.3 156.3)">1/</text>
<text x="517.8" y="158.9" transform="rotate(-90 517.8 158.9)">1/</text>
<text x="519.5" y="156.3" transform="rotate(-90 519.5 156.3)">2</text>
<text x="553.8" y="157" transform="rotate(-90 553.8 157)">7/</text>
<text x="685.1" y="158.1" transform="rotate(-90 685.1 158.1)">7/</text>
<text x="519.5" y="178.2" transform="rotate(-90 519.5 178.2)">2</text>
<text x="517.8" y="180.9" transform="rotate(-90 517.8 180.9)">1/</text>
<text x="254.9" y="191.3" transform="rotate(-90 254.9 191.3)">8</text>
<text x="253.3" y="193.9" transform="rotate(-90 253.3 193.9)">3/</text>
<text x="687.6" y="197.5" transform="rotate(45 687.6 197.5)">45.0</text>
<text x="712.6" y="204">3/</text>
<text x="517.8" y="209.2" transform="rotate(-90 517.8 209.2)">1/</text>
<text x="519.5" y="206.6" transform="rotate(-90 519.5 206.6)">4</text>
<text x="715.2" y="205.6">8</text>
<text x="266.6" y="218.1" transform="rotate(-90 266.6 218.1)">EL81-10</text>
<text x="519.5" y="220.2" transform="rotate(-90 519.5 220.2)">8</text>
<text x="275.4" y="225.1" transform="rotate(-90 275.4 225.1)">1/</text>
<text x="277" y="222.5" transform="rotate(-90 277 222.5)">4</text>
<text x="517.8" y="222.8" transform="rotate(-90 517.8 222.8)">3/</text>
<text x="714.8" y="227.1" transform="rotate(-90 714.8 227.1)">3/</text>
<text x="716.4" y="224.5" transform="rotate(-90 716.4 224.5)">8</text>
<text x="642.3" y="233.8" transform="rotate(-45 642.3 233.8)">45.0</text>
<text x="622.3" y="234.5">3/</text>
<text x="624.9" y="236.2">8</text>
<text x="284.8" y="244.7" transform="rotate(-90 284.8 244.7)">1/</text>
<text x="286.5" y="242.1" transform="rotate(-90 286.5 242.1)">2</text>
<text x="631.1" y="251" transform="rotate(-90 631.1 251)">3/</text>
<text x="632.8" y="248.4" transform="rotate(-90 632.8 248.4)">8</text>
<text x="541.7" y="252.5" transform="rotate(-90 541.7 252.5)">EL81-10</text>
<text x="562.1" y="261.2" transform="rotate(-90 562.1 261.2)">5/</text>
<text x="563.8" y="258.6" transform="rotate(-90 563.8 258.6)">8</text>
<text x="306.5" y="280.6">1/</text>
<text x="314" y="280.6">1/</text>
<text x="327.1" y="276.2">15/</text>
<text x="331.5" y="277.9">16</text>
<text x="561.1" y="280.1" transform="rotate(-90 561.1 280.1)">1/</text>
<text x="562.7" y="277.5" transform="rotate(-90 562.7 277.5)">4</text>
<text x="309.1" y="282.2">2</text>
<text x="316.6" y="282.2">2</text>
<text x="548.9" y="290.7" transform="rotate(-90 548.9 290.7)">1/</text>
<text x="550.6" y="288.1" transform="rotate(-90 550.6 288.1)">2</text>
<text x="562.7" y="298.7" transform="rotate(-90 562.7 298.7)">4</text>
<text x="561.1" y="301.4" transform="rotate(-90 561.1 301.4)">1/</text>
<text x="256.9" y="406.3">(-3</text>
<text x="264.5" y="406.3">)</text>
<text x="300.4" y="404.9">1/</text>
<text x="303" y="406.6">4</text>
<text x="326.1" y="404.9">1/</text>
<text x="328.7" y="406.6">4</text>
<text x="348.1" y="404.9">3/</text>
<text x="350.7" y="406.6">4</text>
<text x="249.1" y="411.6" transform="rotate(-90 249.1 411.6)">2</text>
<text x="247.4" y="414.2" transform="rotate(-90 247.4 414.2)">1/</text>
<text x="284.5" y="416.9">1/</text>
<text x="287.1" y="418.5">2</text>
<text x="566.7" y="420.5">3/</text>
<text x="569.3" y="422.2">8</text>
<text x="580.3" y="420.5">3/</text>
<text x="582.9" y="422.2">8</text>
<text x="608.6" y="420.5">7/</text>
<text x="611.2" y="422.2">8</text>
<text x="630.6" y="420.5">5/</text>
<text x="633.2" y="422.2">8</text>
<text x="258" y="431.1" transform="rotate(-90 258 431.1)">3/</text>
<text x="259.6" y="428.4" transform="rotate(-90 259.6 428.4)">4</text>
<text x="522.3" y="431.4" transform="rotate(-90 522.3 431.4)">2</text>
<text x="640" y="431.6" transform="rotate(-90 640 431.6)">8</text>
<text x="520.7" y="434" transform="rotate(-90 520.7 434)">1/</text>
<text x="533.7" y="437.1">1/</text>
<text x="638.4" y="434.2" transform="rotate(-90 638.4 434.2)">3/</text>
<text x="536.3" y="438.7">4</text>
<text x="642.4" y="445.4">1/</text>
<text x="645" y="447">4</text>
<text x="311" y="484.1">3/</text>
<text x="313.7" y="485.8">8</text>
<text x="317.2" y="484.1">1/</text>
<text x="319.9" y="485.8">2</text>
<text x="311" y="491.7">1/</text>
<text x="317.2" y="491.7">3/</text>
<text x="313.7" y="493.4">8</text>
<text x="319.9" y="493.4">4</text>
<text x="309" y="499.3">5/</text>
<text x="311.6" y="501">8</text>
<text x="317.2" y="499.3">1/</text>
<text x="319.9" y="501">8</text>
</g>
<g font-size="4.6">
<text x="795.6" y="436">MARYLAND AVENUE</text>
<text x="808.3" y="446.4">1250 MARYLAND AVENUE SW</text>
<text x="808.3" y="452">WASHINGTON, DC 20024</text>
</g>
<g font-size="4.3">
<text x="647.3" y="161">12</text>
<text x="639.3" y="169.1">12</text>
<text x="824.1" y="277.6">General Notes</text>
<text x="798.4" y="343.5">5</text>
<text x="819.8" y="343.5">0</text>
<text x="838.6" y="343.5">For Fabrication</text>
<text x="873" y="343.8">11-14-2025</text>
<text x="798.4" y="353">3</text>
<text x="798.4" y="348.2">4</text>
<text x="819.8" y="353.1">C</text>
<text x="819.8" y="348.3">D</text>
<text x="838.6" y="353">For Re-Approval</text>
<text x="838.6" y="348.2">For Re-Approval</text>
<text x="873" y="353.3">09-19-2025</text>
<text x="873" y="348.5">10-24-2025</text>
<text x="798.4" y="357.8">2</text>
<text x="819.8" y="357.9">B</text>
<text x="838.6" y="357.8">Deleted</text>
<text x="873" y="358.1">06-23-2025</text>
<text x="798.4" y="362.6">1</text>
<text x="819.8" y="362.6">A</text>
<text x="838.6" y="362.6">For Approval</text>
<text x="873" y="362.9">02-25-2025</text>
<text x="794.5" y="371.5">Copies</text>
<text x="811.1" y="367.7">Revision/</text>
<text x="838.6" y="369.7">Destination</text>
<text x="819.2" y="574.6">COLUMN &amp; BEAM DETAIL</text>
</g>
<g font-size="4.2">
<text x="69.4" y="49.4">3/</text>
<text x="71.5" y="50.9">8</text>
<text x="63.4" y="55.7">1/</text>
<text x="65.5" y="57.2">4</text>
<text x="59.2" y="74.8">3/</text>
<text x="61.3" y="76.3">4</text>
<text x="127.8" y="74.8">1/</text>
<text x="129.9" y="76.3">4</text>
<text x="581.1" y="93.4">3/</text>
<text x="584" y="94.9">16</text>
<text x="667.7" y="91.7">3/</text>
<text x="670.6" y="93.2">16</text>
<text x="69.4" y="100.2">3/</text>
<text x="71.5" y="101.7">8</text>
<text x="113.3" y="100.2">1/</text>
<text x="115.3" y="101.7">4</text>
<text x="667.7" y="98.2">3/</text>
<text x="670.6" y="99.7">16</text>
<text x="69.4" y="106.5">5/</text>
<text x="111.8" y="106.5">1/</text>
<text x="69.4" y="112.9">5/</text>
<text x="71.5" y="108">16</text>
<text x="111.8" y="112.9">7/</text>
<text x="113.9" y="108">4</text>
<text x="62" y="119.2">1/</text>
<text x="69.3" y="119.2">3/</text>
<text x="71.5" y="114.4">16</text>
<text x="113.9" y="114.4">8</text>
<text x="62" y="125.6">5/</text>
<text x="64" y="120.7">2</text>
<text x="68" y="125.6">1/</text>
<text x="71.4" y="120.7">16</text>
<text x="62" y="131.9">1/</text>
<text x="64.1" y="127.1">8</text>
<text x="70.1" y="127.1">2</text>
<text x="565.8" y="126.4">1/</text>
<text x="568.7" y="127.9">4</text>
<text x="64.1" y="133.4">4</text>
<text x="59.2" y="151">1/</text>
<text x="61.3" y="152.5">2</text>
<text x="111.8" y="151">1/</text>
<text x="113.9" y="152.5">2</text>
<text x="127.8" y="151">3/</text>
<text x="129.9" y="152.5">4</text>
<text x="111.8" y="176.4">1/</text>
<text x="113.9" y="177.9">4</text>
<text x="676" y="177.9">3/</text>
<text x="678.9" y="179.4">16</text>
<text x="578.9" y="184.6">3/</text>
<text x="676" y="184.4">3/</text>
<text x="678.9" y="185.9">16</text>
<text x="581.8" y="186.1">16</text>
<text x="70.9" y="195.4">3/</text>
<text x="72.9" y="196.9">8</text>
<text x="111.8" y="195.4">3/</text>
<text x="113.9" y="196.9">8</text>
<text x="62" y="201.8">1/</text>
<text x="64.1" y="203.3">4</text>
<text x="636.6" y="203.4">3/</text>
<text x="639.6" y="204.9">16</text>
<text x="333.2" y="231.7">1/</text>
<text x="336.1" y="233.2">4</text>
<text x="576.6" y="315.8">1/</text>
<text x="579.5" y="317.3">4</text>
<text x="811.3" y="371.4">Issue</text>
<text x="877.1" y="369.8">Date</text>
</g>
<g font-size="4">
<text x="275.4" y="101.4" transform="rotate(-90 275.4 101.4)">4</text>
<text x="274" y="103.7" transform="rotate(-90 274 103.7)">3/</text>
<text x="535.7" y="118.4" transform="rotate(-90 535.7 118.4)">2</text>
<text x="534.3" y="120.6" transform="rotate(-90 534.3 120.6)">1/</text>
<text x="266.9" y="203.2" transform="rotate(-90 266.9 203.2)">2</text>
<text x="265.5" y="205.4" transform="rotate(-90 265.5 205.4)">1/</text>
<text x="260.8" y="405.3">1/</text>
<text x="263" y="406.7">2</text>
<text x="795.1" y="587.5">VARIES</text>
</g>
<text font-size="3.9" x="799.9" y="367.1"># of</text>
<g font-size="3.7">
<text x="788.4" y="286.2">*Structural steel shall conform to ASTM-A992.</text>
<text x="788.4" y="291.2">*Structural SQR/RND.tubing conform</text>
<text x="790.7" y="295.5">to ASTM A500 Grade C</text>
<text x="787.9" y="304.1">*Channels, Angles and plates shall conform to A36.</text>
<text x="788.4" y="300.2">*Pipe shall conform to ASTM A53, Grade B.</text>
<text x="788" y="308.9">*All bolts shall be</text>
<text x="825.7" y="308.9">&quot; High strength in</text>
<text x="790.2" y="313.2">accordance with ASTM A325 (UNO)</text>
<text x="788.8" y="318">*Welding Electrodes for Carbon steel :E70xx</text>
<text x="790.8" y="399.9">3029 M. Street, NW, Suite 202</text>
<text x="790.7" y="404.6">Washington, DC 20007</text>
<text x="790.7" y="409">Tel: 202-800-5599</text>
<text x="790.7" y="414.2">Fax: 202-478-0303</text>
<text x="790.7" y="430">Project Name and Address</text>
<text x="790.8" y="445.6">Location:</text>
<text x="791" y="465.3">Contractor:</text>
<text x="791" y="491.9">Approved for Fabrication by:</text>
<text x="851.5" y="492">Signature</text>
<text x="850.2" y="522">Drawing #</text>
<text x="791.2" y="532.3">Contract Item:</text>
<text x="791.5" y="567.4">Date</text>
<text x="819.3" y="568.1">Drawing Title:</text>
<text x="791.7" y="582.1">Scale</text>
</g>
<g font-size="3.6">
<text x="638.1" y="161.8" transform="rotate(-45 638.1 161.8)">45.0</text>
<text x="791.2" y="545.9">Ref:</text>
</g>
<text font-size="3.5" x="791.3" y="520.8">Contract #</text>
<g font-size="3.2">
<text x="821" y="308">3/</text>
<text x="823.9" y="309.1">4</text>
</g>
<text font-size="3" x="790.5" y="572.4">01/ 23/ 2025</text>
</svg>
